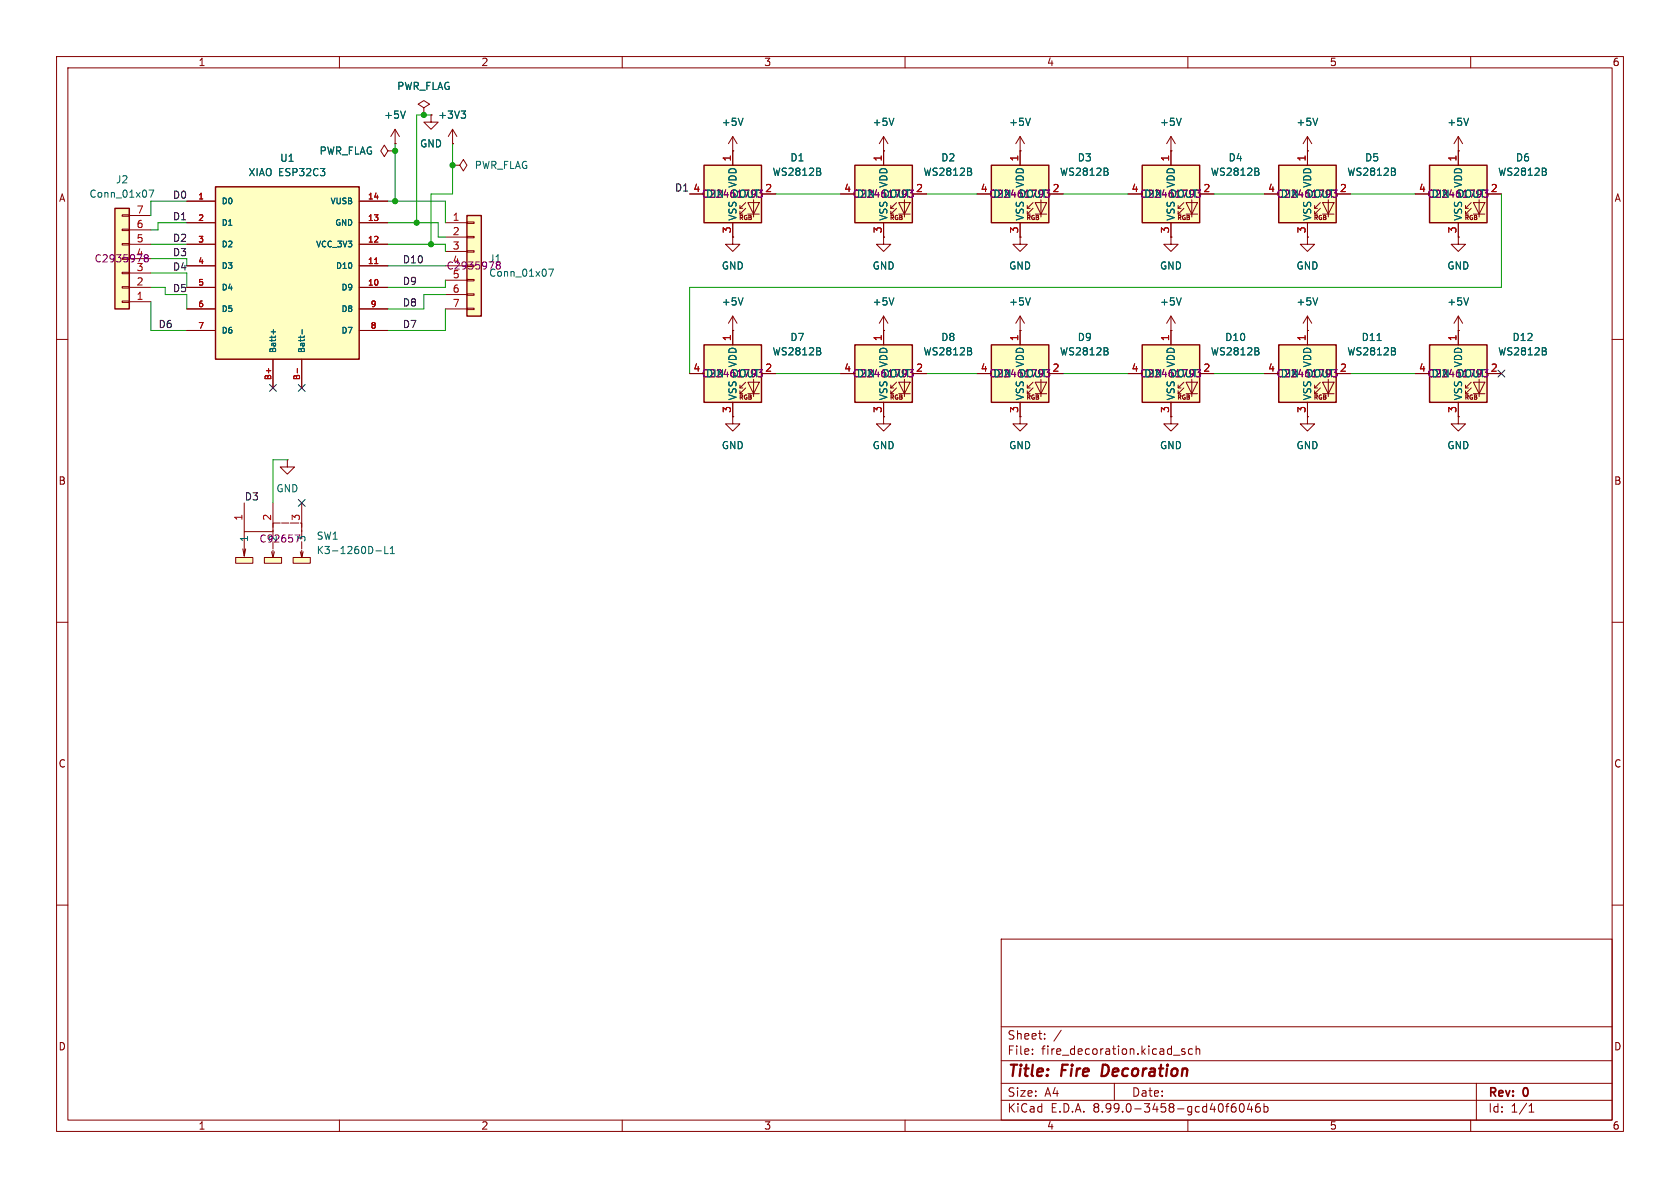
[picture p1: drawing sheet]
<svg xmlns="http://www.w3.org/2000/svg" width="297mm" height="210mm" viewBox="0 0 297 210" stroke-linecap="round" stroke-linejoin="round" font-family="sans-serif">
<g fill="none" stroke="#840000" stroke-width=".18">
<path d="M10 10h277v190h-277zM12 12h273v186h-273zM60 10v2M110 10v2M160 10v2M210 10v2M260 10v2M129.5 58.4h.1M129.5 55.9l-.7 1.3M129.5 55.9l.8 1.3M129.5 55.9v2.5M156.2 58.4h.1"/>
<path d="M156.2 55.9l-.8 1.3M156.2 55.9l.8 1.3M156.2 55.9v2.5M10 60h2M231.1 73.7v1.2h1.3l-1.3 1.3-1.2-1.3h1.2M231.1 73.7h.1M285 60h2M10 110h2M285 110h2M10 160h2M177 166h108v32h-108zM285 160h2"/>
<path d="M60 198v2M110 198v2M160 198v2M177 194.5h108M177 191.5h108M177 187.5h108M177 181.5h108M182.5 186.3v.1M182.5 185.5v.1M184.7 183.6v.1M184.7 182.8v.1M187.6 182.1l-1.3 2"/>
<path d="M197 191.5v3M207.5 186.5h1.1M209.5 185.5l-.4-.1-.2 .2 .1 .2 .5 .2v.3h-.6M210 198v2M210.8 185.5l-.4-.1-.3 .3v.4l.1 .2h.6M211.5 185.5l.2-.1 .3 .1 .1 .9M211.5 184.9v1.5M217.8 195.7h.4l.3 .3-.1 .5h-.6M218.4 195.1l-.5 .1M219.2 195.2l.3-.1a.81 .81 0 0 1 .5 .6 .81 .81 0 0 1-.3 .8l-.1 .1a.81 .81 0 0 1-.4-1.4zM220.9 195l-.4 1.1h1M221.2 195.6v1"/>
<path d="M222.7 195.1a.59 .59 0 0 0-.7 .6v.6l.1 .2 .4 .1 .2-.1 .1-.5-.1-.3h-.5l-.2 .3M223.5 195.7l.4-.1 .3 .3v.4l-.2 .2h-.5M223.5 195.1v1.5M260 198v2M261 191.5v6.5M270.3 196.6h.9M270.3 195.5l.4-.4v1.5"/>
</g>
<path d="M195 188.2l-.3 2h.5" fill="none" stroke="#840000" stroke-width=".4"/>
<path d="M131.4 52.6l-.5 1.3M158 52.6l-.4 1.3" fill="none" stroke="#006464" stroke-width=".18"/>
<path d="M124.5 61h10.1v10.1h-10.1z" fill="#ffffc2"/>
<g fill="none" stroke="#840000" stroke-width=".18">
<path d="M74.9 19.1l1-.7-1-.6-1 .6 1 .7v1.2M74.9 20.3h.1M76.2 20.3v1.3h1.3l-1.3 1.3-1.3-1.3h1.3M76.2 20.3h.1M129.5 58.4v2.6M121.9 66h2.6M129.5 71.1v2.6M130.8 68.6h.5M130.8 69.6h.5M131.8 67.6l-1 1v-.5M131.8 68.6l-1 1v-.5M132.2 67.6h2l-1 2z"/>
<path d="M132.2 69.6h2M133.2 67.1v3M134.6 66h2.6"/>
</g>
<path d="M124.5 61h10.1v10.1h-10.1z" fill="none" stroke="#840000" stroke-width=".25"/>
<path d="M145 62.1l.1 .2-.1 .4M145 61.6v.4" fill="none" stroke="#006464" stroke-width=".18"/>
<path d="M175.3 29.2h10.1v10.2h-10.1z" fill="#ffffc2"/>
<g fill="none" stroke="#840000" stroke-width=".18">
<path d="M80 25.4h.1M80 22.9l-.8 1.2M80 22.9l.8 1.2M80 22.9v2.5M172.7 34.3h2.6M180.3 26.7v2.5M180.3 39.4v2.5M181.6 36.8h.5M181.6 37.8h.5M182.6 35.8l-1 1v-.5M182.6 36.8l-1 1v-.5M183 35.8h2l-1 2z"/>
<path d="M183 37.8h2M184 35.3v3.1M185.4 34.3h2.6"/>
</g>
<path d="M175.3 29.2h10.1v10.2h-10.1z" fill="none" stroke="#840000" stroke-width=".25"/>
<path d="M81.5 19.6h.8l-.4 .5M82.1 20.1l.2 .3v.3l-.2 .2M195.8 30.4l.1 .2-.1 .3M195.8 29.8v.4" fill="none" stroke="#006464" stroke-width=".18"/>
<path d="M151.1 61h10.2v10.1h-10.2z" fill="#ffffc2"/>
<g fill="none" stroke="#840000" stroke-width=".18">
<path d="M69.8 25.4h.1M69.8 22.9l-.7 1.2M69.8 22.9l.8 1.2M69.8 22.9v2.5M156.2 58.4v2.6M148.6 66h2.5M156.2 71.1v2.6M157.5 68.6h.5M157.5 69.6h.5M158.5 67.6l-1 1v-.5M158.5 68.6l-1 1v-.5M158.9 67.6h2l-1 2z"/>
<path d="M158.9 69.6h2M159.9 67.1v3M161.3 66h2.5M50.8 81.3v1.3h1.3l-1.3 1.2-1.3-1.2h1.3M50.8 81.3h.1"/>
</g>
<path d="M151.1 61h10.2v10.1h-10.2z" fill="none" stroke="#840000" stroke-width=".25"/>
<path d="M71.7 19.6l-.5 1.3M171.7 62.1l.1 .2-.1 .4M171.7 61.6v.4" fill="none" stroke="#006464" stroke-width=".18"/>
<path d="M151.1 29.2h10.2v10.2h-10.2z" fill="#ffffc2"/>
<path d="M148.6 34.3h2.5M156.2 26.7v2.5M156.2 39.4v2.5M157.5 36.8h.5M157.5 37.8h.5M158.5 35.8l-1 1v-.5M158.5 36.8l-1 1v-.5M158.9 35.8h2l-1 2zM158.9 37.8h2M159.9 35.3v3.1M161.3 34.3h2.5" fill="none" stroke="#840000" stroke-width=".18"/>
<path d="M151.1 29.2h10.2v10.2h-10.2z" fill="none" stroke="#840000" stroke-width=".25"/>
<path d="M171.7 30.4l.1 .2-.1 .3M171.7 29.8v.4" fill="none" stroke="#006464" stroke-width=".18"/>
<path d="M226.1 29.2h10.1v10.2h-10.1z" fill="#ffffc2"/>
<path d="M223.5 34.3h2.6M231.1 26.7v2.5M231.1 39.4v2.5M232.4 36.8h.5M232.4 37.8h.5M233.4 35.8l-1 1v-.5M233.4 36.8l-1 1v-.5M233.8 35.8h2l-1 2zM233.8 37.8h2M234.8 35.3v3.1M236.2 34.3h2.6" fill="none" stroke="#840000" stroke-width=".18"/>
<path d="M226.1 29.2h10.1v10.2h-10.1z" fill="none" stroke="#840000" stroke-width=".25"/>
<path d="M246.6 30.4l.1 .2-.1 .3M246.6 29.8v.4" fill="none" stroke="#006464" stroke-width=".18"/>
<path d="M201.9 61h10.2v10.1h-10.2z" fill="#ffffc2"/>
<path d="M207 58.4v2.6M199.4 66h2.5M207 71.1v2.6M208.3 68.6h.5M208.3 69.6h.5M209.3 67.6l-1 1v-.5M209.3 68.6l-1 1v-.5M209.7 67.6h2l-1 2zM209.7 69.6h2M210.7 67.1v3M212.1 66h2.5" fill="none" stroke="#840000" stroke-width=".18"/>
<path d="M201.9 61h10.2v10.1h-10.2z" fill="none" stroke="#840000" stroke-width=".25"/>
<path d="M222.5 62.1l.1 .2-.1 .4M222.5 61.6v.4" fill="none" stroke="#006464" stroke-width=".18"/>
<path d="M20.3 36.8h2.6v17.8h-2.6z" fill="#ffffc2"/>
<path d="M20.3 36.8h2.6v17.8h-2.6z" fill="none" stroke="#840000" stroke-width=".25"/>
<g fill="none" stroke="#840000" stroke-width=".18">
<path d="M21.6 38h1.3v.2h-1.3zM22.9 38.1h3.8M21.6 53.2h1.3v.3h-1.3zM21.6 50.7h1.3v.2h-1.3zM21.6 48.1h1.3v.3h-1.3zM21.6 43.1h1.3v.2h-1.3zM21.6 40.5h1.3v.3h-1.3zM22.9 53.3h3.8M22.9 50.8h3.8M22.9 48.3h3.8M22.9 45.7h3.8M22.9 43.2h3.8"/>
<path d="M22.9 40.6h3.8"/>
</g>
<path d="M26.3 33.6h.9l-.6 1.3" fill="none" stroke="#006464" stroke-width=".18"/>
<path d="M25.6 45.5l.1 .1M25.6 45.2l.1-.2 .4 .1 .1 .2-.2 .3M25.7 45.6h.3M25.7 45.6l-.1 .1M26 45.6l.2 .2-.1 .4-.4 .1-.2-.2" fill="none" stroke="#840084" stroke-width=".18"/>
<path d="M201.9 29.2h10.2v10.2h-10.2z" fill="#ffffc2"/>
<path d="M199.4 34.3h2.5M207 26.7v2.5M207 39.4v2.5M208.3 36.8h.5M208.3 37.8h.5M209.3 35.8l-1 1v-.5M209.3 36.8l-1 1v-.5M209.7 35.8h2l-1 2zM209.7 37.8h2M210.7 35.3v3.1M212.1 34.3h2.5" fill="none" stroke="#840000" stroke-width=".18"/>
<path d="M201.9 29.2h10.2v10.2h-10.2z" fill="none" stroke="#840000" stroke-width=".25"/>
<path d="M222.5 30.4l.1 .2-.1 .3M222.5 29.8v.4" fill="none" stroke="#006464" stroke-width=".18"/>
<path d="M226.1 61h10.1v10.1h-10.1z" fill="#ffffc2"/>
<g fill="none" stroke="#840000" stroke-width=".18">
<path d="M207 26.7h.1M207 24.1l-.8 1.3M207 24.1l.8 1.3M207 24.1v2.6M207 41.9v1.3h1.3l-1.3 1.3-1.3-1.3h1.3M207 41.9h.1M231.1 58.4v2.6M223.5 66h2.6M231.1 71.1v2.6M232.4 68.6h.5M232.4 69.6h.5M233.4 67.6l-1 1v-.5"/>
<path d="M233.4 68.6l-1 1v-.5M233.8 67.6h2l-1 2zM233.8 69.6h2M234.8 67.1v3M236.2 66h2.6"/>
</g>
<path d="M226.1 61h10.1v10.1h-10.1z" fill="none" stroke="#840000" stroke-width=".25"/>
<path d="M208.8 20.9l-.4 1.3M243.4 60.2h.8M246.6 62.1l.1 .2-.1 .4M246.6 61.6v.4" fill="none" stroke="#006464" stroke-width=".18"/>
<path d="M38.1 33h25.4v30.5h-25.4z" fill="#ffffc2"/>
<path d="M38.1 33h25.4v30.5h-25.4z" fill="none" stroke="#840000" stroke-width=".25"/>
<g fill="none" stroke="#840000" stroke-width=".18">
<path d="M33 35.6h5.1M33 39.4h5.1M63.5 35.6h5.1M63.5 39.4h5.1M68.6 26.7l-.7-1-.6 1 .6 1 .7-1h1.2M69.8 26.7h.1M180.3 26.7h.1M180.3 24.1l-.7 1.3M180.3 24.1l.8 1.3M180.3 24.1v2.6M33 43.2h5.1M33 47h5.1"/>
<path d="M33 50.8h5.1M33 54.6h5.1M33 58.4h5.1M63.5 43.2h5.1M63.5 47h5.1M63.5 50.8h5.1M63.5 54.6h5.1M63.5 58.4h5.1M180.3 41.9v1.3h1.3l-1.3 1.3-1.2-1.3h1.2M180.3 41.9h.1M48.3 63.5v5.1M53.3 63.5v5.1"/>
</g>
<path d="M66.2 46.6h.6M52.6 65.1v.8" fill="none" stroke="#a90000" stroke-width=".18"/>
<path d="M182.2 20.9l-.5 1.3M47.9 58.7h.8M48.3 58.3v.7M53.4 58.3v.7" fill="none" stroke="#006464" stroke-width=".18"/>
<path d="M252.7 61h10.2v10.1h-10.2z" fill="#ffffc2"/>
<g fill="none" stroke="#840000" stroke-width=".18">
<path d="M231.1 58.4h.1M231.1 55.9l-.7 1.3M231.1 55.9l.8 1.3M231.1 55.9v2.5M257.8 58.4h.1M257.8 55.9v5.1M257.8 55.9l-.8 1.3M257.8 55.9l.8 1.3M250.2 66h2.5M257.8 73.7v1.2h1.3l-1.3 1.3-1.3-1.3h1.3M257.8 73.7h.1M257.8 71.1v2.6"/>
<path d="M259.1 68.6h.5M259.1 69.6h.5M260.1 67.6l-1 1v-.5M260.1 68.6l-1 1v-.5M260.5 67.6h2l-1 2zM260.5 69.6h2M261.5 67.1v3M262.9 66h2.5"/>
</g>
<path d="M252.7 61h10.2v10.1h-10.2z" fill="none" stroke="#840000" stroke-width=".25"/>
<path d="M233 52.6l-.5 1.3M259.6 52.6l-.4 1.3M273.3 62.1l.1 .2-.1 .4M273.3 61.6v.4" fill="none" stroke="#006464" stroke-width=".18"/>
<path d="M175.3 61h10.1v10.1h-10.1z" fill="#ffffc2"/>
<g fill="none" stroke="#840000" stroke-width=".18">
<path d="M80 29.2h1.3l.6-1 .6 1-.6 1-.6-1M80 29.2h.1M180.3 58.4h.1M180.3 55.9v5.1M180.3 55.9l-.7 1.3M180.3 55.9l.8 1.3M207 58.4h.1M207 55.9l-.8 1.3M207 55.9l.8 1.3M207 55.9v2.5M172.7 66h2.6M180.3 73.7v1.2h1.3l-1.3 1.3-1.2-1.3h1.2"/>
<path d="M180.3 73.7h.1M180.3 71.1v2.6M181.6 68.6h.5M181.6 69.6h.5M182.6 67.6l-1 1v-.5M182.6 68.6l-1 1v-.5M183 67.6h2l-1 2zM183 69.6h2M184 67.1v3M185.4 66h2.6M207 73.7v1.2h1.3l-1.3 1.3-1.3-1.3h1.3M207 73.7h.1"/>
</g>
<path d="M175.3 61h10.1v10.1h-10.1z" fill="none" stroke="#840000" stroke-width=".25"/>
<path d="M182.2 52.6l-.5 1.3M208.8 52.6l-.4 1.3M195.8 62.1l.1 .2-.1 .4M195.8 61.6v.4" fill="none" stroke="#006464" stroke-width=".18"/>
<path d="M252.7 29.2h10.2v10.2h-10.2z" fill="#ffffc2"/>
<g fill="none" stroke="#840000" stroke-width=".18">
<path d="M231.1 26.7h.1M231.1 24.1l-.7 1.3M231.1 24.1l.8 1.3M231.1 24.1v2.6M250.2 34.3h2.5M257.8 26.7v2.5M257.8 39.4v2.5M259.1 36.8h.5M259.1 37.8h.5M260.1 35.8l-1 1v-.5M260.1 36.8l-1 1v-.5M260.5 35.8h2l-1 2z"/>
<path d="M260.5 37.8h2M261.5 35.3v3.1M262.9 34.3h2.5M257.8 41.9v1.3h1.3l-1.3 1.3-1.3-1.3h1.3M257.8 41.9h.1"/>
</g>
<path d="M252.7 29.2h10.2v10.2h-10.2z" fill="none" stroke="#840000" stroke-width=".25"/>
<path d="M233 20.9l-.5 1.3M273.3 30.4l.1 .2-.1 .3M273.3 29.8v.4" fill="none" stroke="#006464" stroke-width=".18"/>
<path d="M82.5 38.1h2.6v17.8h-2.6z" fill="#ffffc2"/>
<path d="M82.5 38.1h2.6v17.8h-2.6z" fill="none" stroke="#840000" stroke-width=".25"/>
<g fill="none" stroke="#840000" stroke-width=".18">
<path d="M78.7 39.4h3.8M82.5 39.2h1.3v.3h-1.3zM78.7 41.9h3.8M78.7 44.5h3.8M78.7 47h3.8M78.7 49.5h3.8M78.7 52.1h3.8M78.7 54.6h3.8M82.5 41.8h1.3v.2h-1.3zM82.5 44.3h1.3v.3h-1.3zM82.5 49.4h1.3v.3h-1.3zM82.5 51.9h1.3v.3h-1.3z"/>
<path d="M82.5 54.5h1.3v.2h-1.3zM231.1 41.9v1.3h1.3l-1.3 1.3-1.2-1.3h1.2M231.1 41.9h.1"/>
</g>
<path d="M97 47.6h.8l-.5 1.2" fill="none" stroke="#006464" stroke-width=".18"/>
<path d="M87.7 47.1v.2M88.4 47.1v.2" fill="none" stroke="#840084" stroke-width=".18"/>
<g fill="#ffffc2">
<path d="M41.7 98.5h3v1.1h-3z"/>
<path d="M46.7 98.5h3.1v1.1h-3.1z"/>
<path d="M51.8 98.5h3.1v1.1h-3.1z"/>
</g>
<g fill="none" stroke="#840000" stroke-width=".18">
<path d="M129.5 26.7h.1M129.5 24.1l-.7 1.3M129.5 24.1l.8 1.3M129.5 24.1v2.6M156.2 26.7h.1M156.2 24.1l-.8 1.3M156.2 24.1l.8 1.3M156.2 24.1v2.6M129.5 41.9v1.3h1.3l-1.3 1.3-1.2-1.3h1.2M129.5 41.9h.1M156.2 41.9v1.3h1.3l-1.3 1.3-1.3-1.3h1.3M156.2 41.9h.1"/>
<path d="M41.7 98.5h3v1.1h-3zM42.9 97l.3 1.3M43.2 88.9v5.1M46.7 98.5h3.1v1.1h-3.1zM48 97.5l.3 1.1M48.3 94h-5.1v4.3l.2-1.3M48.3 88.9v6.4M48.3 95.8v1.2M48.3 97.3v1.3M48.5 97.5l-.2 1.1M49.5 92.5h-1.2v.7M49.8 92.5h1.3"/>
<path d="M51.8 98.5h3.1v1.1h-3.1zM53.1 92.5h.2v.7M53.1 97.5l.2 1.1M53.3 97.3v1.3l.3-1.1M53.3 88.9v6.4M53.3 95.8v1.2"/>
</g>
<path d="M131.4 20.9l-.5 1.3M158 20.9l-.4 1.3M66.5 97.4h.9M68 96.6v1.3h.6M69 97.9h.7M69 97l.4-.4v1.3" fill="none" stroke="#006464" stroke-width=".18"/>
<path d="M52.2 94.6h.8" fill="none" stroke="#840084" stroke-width=".18"/>
<path d="M124.5 29.2h10.1v10.2h-10.1z" fill="#ffffc2"/>
<g fill="none" stroke="#840000" stroke-width=".18">
<path d="M33 35.6h5.1M33 39.4h5.1M63.5 35.6h5.1M63.5 39.4h5.1M69.8 25.4h.1M69.8 26.7h.1M74.9 20.3h.1M76.2 20.3h.1M80 25.4h.1M121.9 34.3h2.6M129.5 26.7h.1M129.5 26.7v2.5"/>
<path d="M129.5 39.4v2.5M130.8 36.8h.5M130.8 37.8h.5M131.8 35.8l-1 1v-.5M131.8 36.8l-1 1v-.5M132.2 35.8h2l-1 2zM132.2 37.8h2M133.2 35.3v3.1M134.6 34.3h2.6M148.6 34.3h2.5M156.2 26.7h.1M156.2 26.7v2.5"/>
<path d="M156.2 39.4v2.5M161.3 34.3h2.5M172.7 34.3h2.6M180.3 26.7h.1M180.3 26.7v2.5M180.3 39.4v2.5M185.4 34.3h2.6M199.4 34.3h2.5M207 26.7h.1M207 26.7v2.5M207 39.4v2.5M212.1 34.3h2.5"/>
<path d="M223.5 34.3h2.6M231.1 26.7h.1M231.1 26.7v2.5M231.1 39.4v2.5M236.2 34.3h2.6M250.2 34.3h2.5M257.8 26.7h.1M257.8 24.1l-.8 1.3M257.8 24.1l.8 1.3M257.8 24.1v5.1M257.8 39.4v2.5M262.9 34.3h2.5"/>
<path d="M33 43.2h5.1M33 47h5.1M33 50.8h5.1M33 54.6h5.1M33 58.4h5.1M63.5 43.2h5.1M63.5 47h5.1M63.5 50.8h5.1M63.5 54.6h5.1M63.5 58.4h5.1M129.5 41.9h.1M129.5 58.4h.1"/>
<path d="M129.5 58.4v2.6M156.2 41.9h.1M156.2 58.4h.1M156.2 58.4v2.6M180.3 58.4h.1M180.3 41.9h.1M180.3 58.4v2.6M207 58.4h.1M207 41.9h.1M207 58.4v2.6M231.1 41.9h.1M231.1 58.4h.1"/>
<path d="M231.1 58.4v2.6M257.8 41.9h.1M257.8 58.4h.1M257.8 58.4v2.6M48.3 63.5v5.1M53.3 63.5v5.1M121.9 66h2.6M129.5 73.7v1.2h1.3l-1.3 1.3-1.2-1.3h1.2M129.5 73.7h.1M129.5 71.1v2.6M134.6 66h2.6M148.6 66h2.5"/>
<path d="M156.2 73.7v1.2h1.3l-1.3 1.3-1.3-1.3h1.3M156.2 73.7h.1M156.2 71.1v2.6M161.3 66h2.5M172.7 66h2.6M180.3 73.7h.1M180.3 71.1v2.6M185.4 66h2.6M199.4 66h2.5M207 73.7h.1M207 71.1v2.6M212.1 66h2.5"/>
<path d="M223.5 66h2.6M231.1 73.7h.1M231.1 71.1v2.6M236.2 66h2.6M250.2 66h2.5M257.8 73.7h.1M257.8 71.1v2.6M262.9 66h2.5"/>
</g>
<path d="M124.5 29.2h10.1v10.2h-10.1z" fill="none" stroke="#840000" stroke-width=".25"/>
<g fill="none" stroke="#006464" stroke-width=".18">
<path d="M71.7 19.6l-.5 1.3M81.5 19.6h.8l-.4 .5M82.1 20.1l.2 .3v.3l-.2 .2M131.4 20.9l-.5 1.3M145 30.4l.1 .2-.1 .3M145 29.8v.4M158 20.9l-.4 1.3M171.7 30.4l.1 .2-.1 .3M171.7 29.8v.4M182.2 20.9l-.5 1.3M195.8 30.4l.1 .2-.1 .3M195.8 29.8v.4"/>
<path d="M208.8 20.9l-.4 1.3M222.5 30.4l.1 .2-.1 .3M222.5 29.8v.4M233 20.9l-.5 1.3M246.6 30.4l.1 .2-.1 .3M246.6 29.8v.4M259.6 20.9l-.4 1.3M273.3 30.4l.1 .2-.1 .3M273.3 29.8v.4M47.9 58.7h.8M48.3 58.3v.7M53.4 58.3v.7"/>
<path d="M131.4 52.6l-.5 1.3M158 52.6l-.4 1.3M182.2 52.6l-.5 1.3M208.8 52.6l-.4 1.3M233 52.6l-.5 1.3M259.6 52.6l-.4 1.3M145 62.1l.1 .2-.1 .4M145 61.6v.4M171.7 62.1l.1 .2-.1 .4M171.7 61.6v.4M195.8 62.1l.1 .2-.1 .4M195.8 61.6v.4"/>
<path d="M222.5 62.1l.1 .2-.1 .4M222.5 61.6v.4M243.4 60.2h.8M246.6 62.1l.1 .2-.1 .4M246.6 61.6v.4M273.3 62.1l.1 .2-.1 .4M273.3 61.6v.4"/>
</g>
<g fill="none" stroke="#009600" stroke-width=".18">
<path d="M33 35.6h-6.3v2.5M33 39.4h-5.1v1.2h-1.2M68.6 35.6h10.1v3.8M68.6 39.4h8.9v2.5h1.2M69.8 25.4v10.2M76.2 20.3h-2.5v19.1M80 25.4v8.9h-3.8v8.9M137.2 34.3h11.4M163.8 34.3h8.9M188 34.3h11.4M214.6 34.3h8.9M238.8 34.3h11.4"/>
<path d="M265.4 34.3v16.5h-143.5v15.2M26.7 53.3v5.1h6.3M26.7 50.8h2.5v1.3h3.8v2.5M26.7 45.7h6.3v1.3M26.7 48.3h6.3v2.5M26.7 43.2h6.3M68.6 43.2h10.1v1.3M68.6 47h10.1M78.7 49.5v1.3h-10.1M78.7 54.6v3.8h-10.1M78.7 52.1h-3.8v2.5h-6.3M137.2 66h11.4"/>
<path d="M163.8 66h8.9M188 66h11.4M214.6 66h8.9M238.8 66h11.4M50.8 81.3h-2.5v7.6"/>
</g>
<path d="M47.7 68l1.2 1.2M48.9 68l-1.2 1.2M52.7 68l1.2 1.2M53.9 68l-1.2 1.2M264.8 65.4l1.2 1.2M266 65.4l-1.2 1.2M52.7 88.3l1.2 1.2M53.9 88.3l-1.2 1.2" fill="none" stroke="#000084" stroke-width=".18"/>
<path d="M66.2 46.6h.6M52.6 65.1v.8" fill="none" stroke="#a90000" stroke-width=".18"/>
<g fill="#009600" stroke="#009600" stroke-width=".18">
<circle cx="69.8" cy="35.6" r=".46"/>
<circle cx="74.9" cy="20.3" r=".46"/>
<circle cx="73.7" cy="39.4" r=".46"/>
<circle cx="76.2" cy="43.2" r=".46"/>
<circle cx="80" cy="29.2" r=".46"/>
<circle cx="69.8" cy="26.7" r=".46"/>
</g>
<g font-size="2.8" fill="#840000">
<text x="178" y="190.9">Title:</text>
<text x="187.7" y="190.9">Fire</text>
<text x="195.6" y="190.9">Decoration</text>
</g>
<g font-size="2.1" fill="#840000">
<text x="178" y="184">Sheet:</text>
<text x="178" y="186.7">File:</text>
<text x="184.1" y="186.7">fire_decoration.kicad_sch</text>
<text x="178" y="196.9">KiCad</text>
<text x="178" y="194.1">Size:</text>
<text x="184.7" y="194.1">A4</text>
<text x="185.7" y="196.9">E.D.A.</text>
<text x="193.3" y="196.9">8.99.0-3458-gcd40f6046b</text>
<text x="200" y="194.1">Date:</text>
<text x="263" y="194.3">Rev:</text>
<text x="263" y="196.9">Id:</text>
<text x="267.1" y="196.9">1/1</text>
<text x="269.4" y="194.3">0</text>
</g>
<g font-size="1.8" fill="#840000">
<text x="35" y="11.9">1</text>
<text x="85" y="11.9">2</text>
<text x="135" y="11.9">3</text>
<text x="185" y="11.9">4</text>
<text x="235" y="11.9">5</text>
<text x="285" y="11.9">6</text>
<text x="10.3" y="35.9">A</text>
<text x="285.3" y="35.9">A</text>
<text x="10.3" y="85.9">B</text>
<text x="285.3" y="85.9">B</text>
<text x="10.3" y="135.9">C</text>
<text x="285.3" y="135.9">C</text>
<text x="10.3" y="185.9">D</text>
<text x="285.3" y="185.9">D</text>
<text x="35" y="199.9">1</text>
<text x="85" y="199.9">2</text>
<text x="135" y="199.9">3</text>
<text x="185" y="199.9">4</text>
<text x="235" y="199.9">5</text>
<text x="285" y="199.9">6</text>
</g>
<g font-size="1.8" fill="#006464">
<text x="70.1" y="16.1">PWR_FLAG</text>
<text x="67.8" y="21.2">+5V</text>
<text x="77.4" y="21.2">+3V3</text>
<text x="127.5" y="22.5">+5V</text>
<text x="154.2" y="22.5">+5V</text>
<text x="178.3" y="22.5">+5V</text>
<text x="205" y="22.5">+5V</text>
<text x="229.1" y="22.5">+5V</text>
<text x="255.8" y="22.5">+5V</text>
<text x="49.4" y="28.8">U1</text>
<text x="56.4" y="27.5">PWR_FLAG</text>
<text x="74.2" y="26.3">GND</text>
<text x="139.6" y="28.7">D1</text>
<text x="166.3" y="28.7">D2</text>
<text x="190.4" y="28.7">D3</text>
<text x="217.1" y="28.7">D4</text>
<text x="241.2" y="28.7">D5</text>
<text x="267.9" y="28.7">D6</text>
<text x="15.7" y="35.2">Conn_01x07</text>
<text x="20.4" y="32.6">J2</text>
<text x="43.8" y="31.3">XIAO ESP32C3</text>
<text x="83.8" y="30.1">PWR_FLAG</text>
<text x="124.7" y="35.2">DIN</text>
<text x="129.3" y="35.2">DOUT</text>
<text x="130.4" y="33.3" transform="rotate(-90 130.4 33.3)">VDD</text>
<text x="136.5" y="31.3">WS2812B</text>
<text x="151.4" y="35.2">DIN</text>
<text x="155.9" y="35.2">DOUT</text>
<text x="157.1" y="33.3" transform="rotate(-90 157.1 33.3)">VDD</text>
<text x="163.2" y="31.3">WS2812B</text>
<text x="175.5" y="35.2">DIN</text>
<text x="180.1" y="35.2">DOUT</text>
<text x="181.2" y="33.3" transform="rotate(-90 181.2 33.3)">VDD</text>
<text x="187.3" y="31.3">WS2812B</text>
<text x="202.2" y="35.2">DIN</text>
<text x="206.7" y="35.2">DOUT</text>
<text x="207.9" y="33.3" transform="rotate(-90 207.9 33.3)">VDD</text>
<text x="214" y="31.3">WS2812B</text>
<text x="226.3" y="35.2">DIN</text>
<text x="230.9" y="35.2">DOUT</text>
<text x="232" y="33.3" transform="rotate(-90 232 33.3)">VDD</text>
<text x="238.1" y="31.3">WS2812B</text>
<text x="253" y="35.2">DIN</text>
<text x="257.5" y="35.2">DOUT</text>
<text x="258.7" y="33.3" transform="rotate(-90 258.7 33.3)">VDD</text>
<text x="264.8" y="31.3">WS2812B</text>
<text x="130.4" y="39.1" transform="rotate(-90 130.4 39.1)">VSS</text>
<text x="157.1" y="39.1" transform="rotate(-90 157.1 39.1)">VSS</text>
<text x="181.2" y="39.1" transform="rotate(-90 181.2 39.1)">VSS</text>
<text x="207.9" y="39.1" transform="rotate(-90 207.9 39.1)">VSS</text>
<text x="232" y="39.1" transform="rotate(-90 232 39.1)">VSS</text>
<text x="258.7" y="39.1" transform="rotate(-90 258.7 39.1)">VSS</text>
<text x="127.5" y="47.9">GND</text>
<text x="154.2" y="47.9">GND</text>
<text x="178.3" y="47.9">GND</text>
<text x="205" y="47.9">GND</text>
<text x="229.1" y="47.9">GND</text>
<text x="255.8" y="47.9">GND</text>
<text x="127.5" y="54.2">+5V</text>
<text x="154.2" y="54.2">+5V</text>
<text x="178.3" y="54.2">+5V</text>
<text x="205" y="54.2">+5V</text>
<text x="229.1" y="54.2">+5V</text>
<text x="255.8" y="54.2">+5V</text>
<text x="130.4" y="65" transform="rotate(-90 130.4 65)">VDD</text>
<text x="136.5" y="63">WS2812B</text>
<text x="139.6" y="60.5">D7</text>
<text x="157.1" y="65" transform="rotate(-90 157.1 65)">VDD</text>
<text x="163.2" y="63">WS2812B</text>
<text x="166.3" y="60.5">D8</text>
<text x="181.2" y="65" transform="rotate(-90 181.2 65)">VDD</text>
<text x="187.3" y="63">WS2812B</text>
<text x="190.4" y="60.5">D9</text>
<text x="207.9" y="65" transform="rotate(-90 207.9 65)">VDD</text>
<text x="214" y="63">WS2812B</text>
<text x="216.5" y="60.5">D10</text>
<text x="232" y="65" transform="rotate(-90 232 65)">VDD</text>
<text x="238.1" y="63">WS2812B</text>
<text x="240.6" y="60.5">D11</text>
<text x="258.7" y="65" transform="rotate(-90 258.7 65)">VDD</text>
<text x="264.8" y="63">WS2812B</text>
<text x="267.3" y="60.5">D12</text>
<text x="124.7" y="66.9">DIN</text>
<text x="129.3" y="66.9">DOUT</text>
<text x="130.4" y="70.9" transform="rotate(-90 130.4 70.9)">VSS</text>
<text x="151.4" y="66.9">DIN</text>
<text x="155.9" y="66.9">DOUT</text>
<text x="157.1" y="70.9" transform="rotate(-90 157.1 70.9)">VSS</text>
<text x="175.5" y="66.9">DIN</text>
<text x="180.1" y="66.9">DOUT</text>
<text x="181.2" y="70.9" transform="rotate(-90 181.2 70.9)">VSS</text>
<text x="202.2" y="66.9">DIN</text>
<text x="206.7" y="66.9">DOUT</text>
<text x="207.9" y="70.9" transform="rotate(-90 207.9 70.9)">VSS</text>
<text x="226.3" y="66.9">DIN</text>
<text x="230.9" y="66.9">DOUT</text>
<text x="232" y="70.9" transform="rotate(-90 232 70.9)">VSS</text>
<text x="253" y="66.9">DIN</text>
<text x="257.5" y="66.9">DOUT</text>
<text x="258.7" y="70.9" transform="rotate(-90 258.7 70.9)">VSS</text>
<text x="127.5" y="79.6">GND</text>
<text x="154.2" y="79.6">GND</text>
<text x="178.3" y="79.6">GND</text>
<text x="205" y="79.6">GND</text>
<text x="229.1" y="79.6">GND</text>
<text x="255.8" y="79.6">GND</text>
<text x="48.8" y="87.2">GND</text>
<text x="44" y="95.9" transform="rotate(-90 44 95.9)">1</text>
<text x="55.9" y="95.6">SW1</text>
<text x="55.9" y="98.1">K3-1260D-L1</text>
</g>
<g font-size="1.8" fill="#a90000">
<text x="129.3" y="28.6" transform="rotate(-90 129.3 28.6)">1</text>
<text x="156" y="28.6" transform="rotate(-90 156 28.6)">1</text>
<text x="180.1" y="28.6" transform="rotate(-90 180.1 28.6)">1</text>
<text x="206.8" y="28.6" transform="rotate(-90 206.8 28.6)">1</text>
<text x="230.9" y="28.6" transform="rotate(-90 230.9 28.6)">1</text>
<text x="257.6" y="28.6" transform="rotate(-90 257.6 28.6)">1</text>
<text x="122.5" y="34">4</text>
<text x="135.2" y="34">2</text>
<text x="149.2" y="34">4</text>
<text x="161.9" y="34">2</text>
<text x="173.3" y="34">4</text>
<text x="186" y="34">2</text>
<text x="200" y="34">4</text>
<text x="212.7" y="34">2</text>
<text x="224.1" y="34">4</text>
<text x="236.8" y="34">2</text>
<text x="250.8" y="34">4</text>
<text x="263.5" y="34">2</text>
<text x="24.1" y="40.4">6</text>
<text x="24.1" y="37.8">7</text>
<text x="79.9" y="39.1">1</text>
<text x="79.9" y="41.7">2</text>
<text x="129.3" y="41.3" transform="rotate(-90 129.3 41.3)">3</text>
<text x="156" y="41.3" transform="rotate(-90 156 41.3)">3</text>
<text x="180.1" y="41.3" transform="rotate(-90 180.1 41.3)">3</text>
<text x="206.8" y="41.3" transform="rotate(-90 206.8 41.3)">3</text>
<text x="230.9" y="41.3" transform="rotate(-90 230.9 41.3)">3</text>
<text x="257.6" y="41.3" transform="rotate(-90 257.6 41.3)">3</text>
<text x="24.1" y="42.9">5</text>
<text x="79.9" y="44.2">3</text>
<text x="24.1" y="53.1">1</text>
<text x="24.1" y="50.5">2</text>
<text x="79.9" y="51.8">6</text>
<text x="79.9" y="54.4">7</text>
<text x="122.5" y="65.8">4</text>
<text x="129.3" y="60.4" transform="rotate(-90 129.3 60.4)">1</text>
<text x="135.2" y="65.8">2</text>
<text x="149.2" y="65.8">4</text>
<text x="156" y="60.4" transform="rotate(-90 156 60.4)">1</text>
<text x="161.9" y="65.8">2</text>
<text x="173.3" y="65.8">4</text>
<text x="180.1" y="60.4" transform="rotate(-90 180.1 60.4)">1</text>
<text x="186" y="65.8">2</text>
<text x="200" y="65.8">4</text>
<text x="206.8" y="60.4" transform="rotate(-90 206.8 60.4)">1</text>
<text x="212.7" y="65.8">2</text>
<text x="224.1" y="65.8">4</text>
<text x="230.9" y="60.4" transform="rotate(-90 230.9 60.4)">1</text>
<text x="236.8" y="65.8">2</text>
<text x="250.8" y="65.8">4</text>
<text x="257.6" y="60.4" transform="rotate(-90 257.6 60.4)">1</text>
<text x="263.5" y="65.8">2</text>
<text x="129.3" y="73.1" transform="rotate(-90 129.3 73.1)">3</text>
<text x="156" y="73.1" transform="rotate(-90 156 73.1)">3</text>
<text x="180.1" y="73.1" transform="rotate(-90 180.1 73.1)">3</text>
<text x="206.8" y="73.1" transform="rotate(-90 206.8 73.1)">3</text>
<text x="230.9" y="73.1" transform="rotate(-90 230.9 73.1)">3</text>
<text x="257.6" y="73.1" transform="rotate(-90 257.6 73.1)">3</text>
<text x="42.9" y="92.1" transform="rotate(-90 42.9 92.1)">1</text>
<text x="48" y="92.1" transform="rotate(-90 48 92.1)">2</text>
<text x="53.1" y="92.1" transform="rotate(-90 53.1 92.1)">3</text>
</g>
<g font-size="1.8" fill="#0f0f0f">
<text x="30.5" y="35.2">D0</text>
<text x="119.2" y="33.9">D1</text>
<text x="30.5" y="39">D1</text>
<text x="30.5" y="47.9">D4</text>
<text x="30.5" y="42.8">D2</text>
<text x="30.5" y="45.4">D3</text>
<text x="71.1" y="46.6">D10</text>
<text x="30.5" y="51.7">D5</text>
<text x="71.1" y="50.5">D9</text>
<text x="27.9" y="58.1">D6</text>
<text x="71.1" y="58.1">D7</text>
<text x="71.1" y="54.3">D8</text>
<text x="43.2" y="88.6">D3</text>
</g>
<g font-size="1.8" fill="#840084">
<text x="124" y="35.2">C22461793</text>
<text x="150.6" y="35.2">C22461793</text>
<text x="174.8" y="35.2">C22461793</text>
<text x="201.4" y="35.2">C22461793</text>
<text x="225.6" y="35.2">C22461793</text>
<text x="252.2" y="35.2">C22461793</text>
<text x="16.6" y="46.6">C2935978</text>
<text x="24.1" y="45.5">4</text>
<text x="78.9" y="47.9">C2935978</text>
<text x="79.9" y="46.7">4</text>
<text x="86.4" y="46.6">J1</text>
<text x="24.1" y="48">3</text>
<text x="79.9" y="49.3">5</text>
<text x="86.4" y="49.1">Conn_01x07</text>
<text x="124" y="66.9">C22461793</text>
<text x="150.6" y="66.9">C22461793</text>
<text x="174.8" y="66.9">C22461793</text>
<text x="201.4" y="66.9">C22461793</text>
<text x="225.6" y="66.9">C22461793</text>
<text x="252.2" y="66.9">C22461793</text>
<text x="49.1" y="95.9" transform="rotate(-90 49.1 95.9)">2</text>
<text x="54.2" y="95.9" transform="rotate(-90 54.2 95.9)">3</text>
<text x="45.8" y="96.1">C92657</text>
</g>
<g font-size="1.4" fill="#a90000">
<text x="34.9" y="35.3">1</text>
<text x="64.9" y="35.3">14</text>
<text x="34.9" y="39.1">2</text>
<text x="64.9" y="39.1">13</text>
<text x="34.9" y="42.9">3</text>
<text x="34.9" y="46.7">4</text>
<text x="64.9" y="42.9">12</text>
<text x="64.9" y="46.7">11</text>
<text x="34.9" y="50.5">5</text>
<text x="64.9" y="50.5">10</text>
<text x="34.9" y="54.4">6</text>
<text x="34.9" y="58.2">7</text>
<text x="65.4" y="54.4">9</text>
<text x="65.4" y="58.2">8</text>
<text x="48" y="67.3" transform="rotate(-90 48 67.3)">B+</text>
<text x="53.1" y="67.3" transform="rotate(-90 53.1 67.3)">B-</text>
</g>
<g font-size="1.4" fill="#006464">
<text x="39.1" y="36.3">D0</text>
<text x="39.1" y="40.1">D1</text>
<text x="58.3" y="36.3">VUSB</text>
<text x="59.1" y="40.1">GND</text>
<text x="39.1" y="43.9">D2</text>
<text x="39.1" y="47.7">D3</text>
<text x="55.7" y="43.9">VCC_3V3</text>
<text x="59.3" y="47.7">D10</text>
<text x="39.1" y="51.5">D4</text>
<text x="60.2" y="51.5">D9</text>
<text x="39.1" y="55.3">D5</text>
<text x="39.1" y="59.2">D6</text>
<text x="60.2" y="55.3">D8</text>
<text x="60.2" y="59.2">D7</text>
<text x="49" y="62.5" transform="rotate(-90 49 62.5)">Batt+</text>
<text x="54.1" y="62.5" transform="rotate(-90 54.1 62.5)">Batt-</text>
</g>
<g font-size="1.1" fill="#840000">
<text x="130.5" y="39.1">RGB</text>
<text x="157.2" y="39.1">RGB</text>
<text x="181.3" y="39.1">RGB</text>
<text x="208" y="39.1">RGB</text>
<text x="232.1" y="39.1">RGB</text>
<text x="258.8" y="39.1">RGB</text>
<text x="130.5" y="70.8">RGB</text>
<text x="157.2" y="70.8">RGB</text>
<text x="181.3" y="70.8">RGB</text>
<text x="208" y="70.8">RGB</text>
<text x="232.1" y="70.8">RGB</text>
<text x="258.8" y="70.8">RGB</text>
</g>
</svg>
